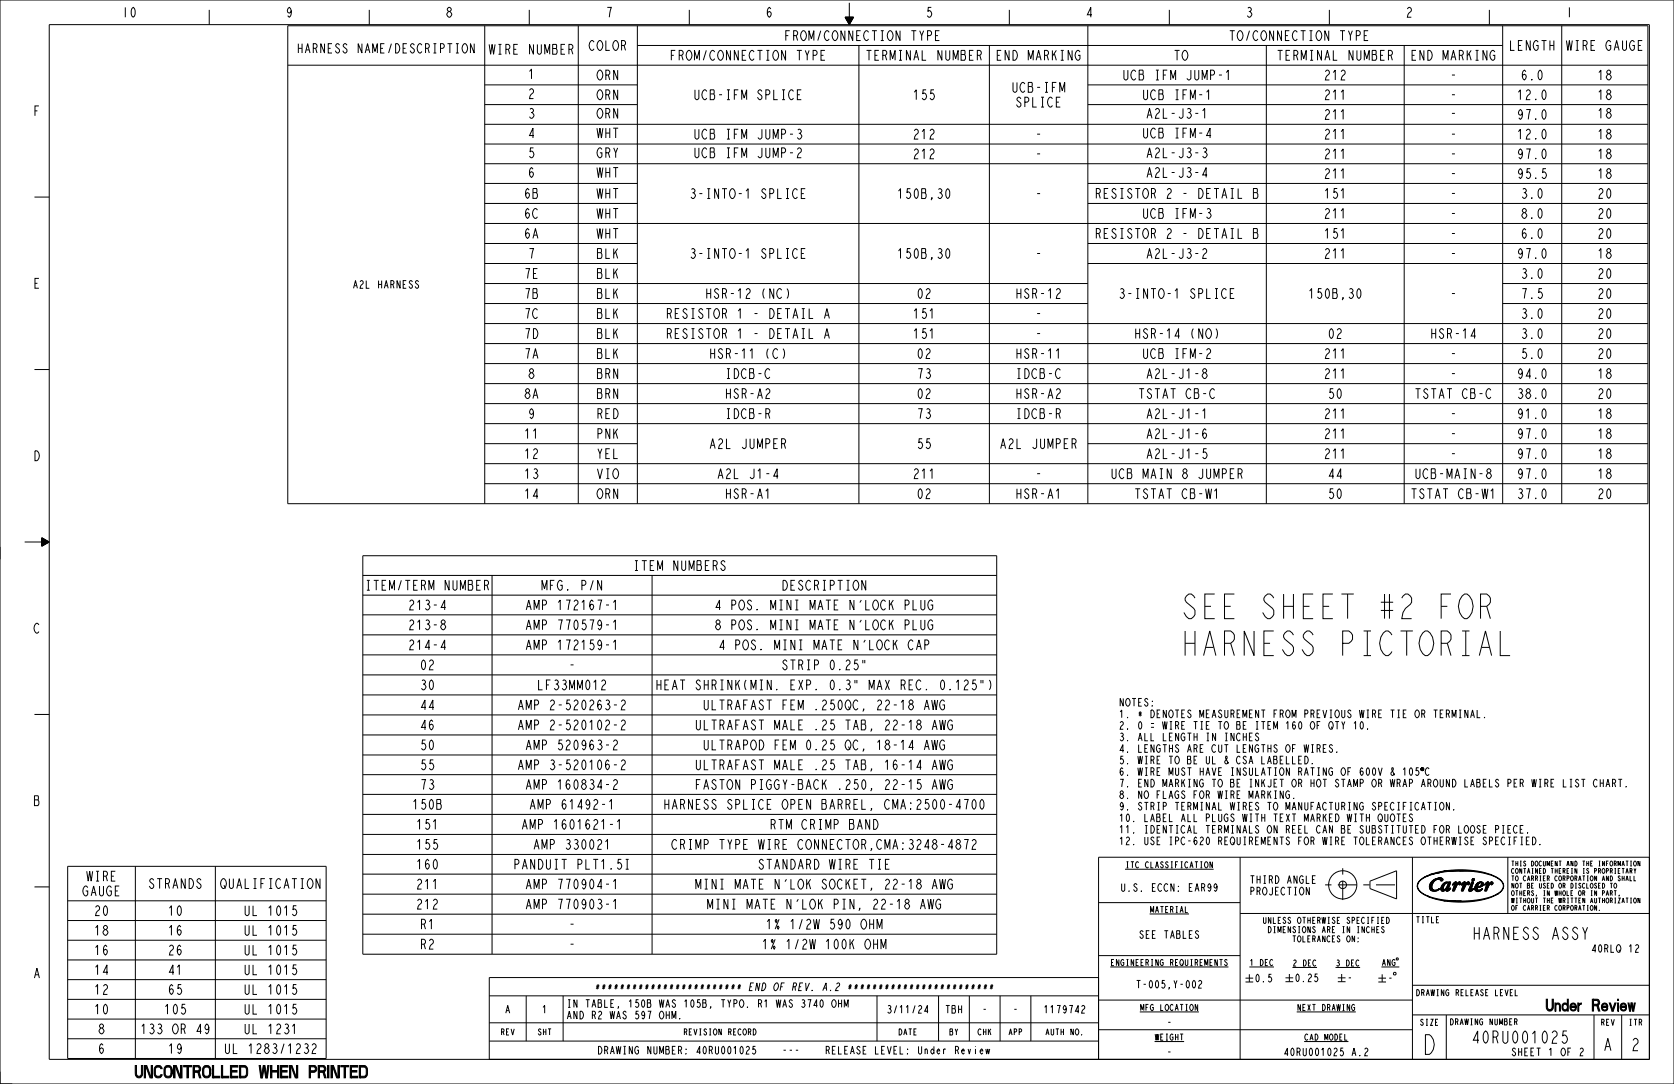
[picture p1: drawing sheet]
<svg xmlns="http://www.w3.org/2000/svg" width="864mm" height="559mm" viewBox="0 0 864 559" stroke-linecap="round" stroke-linejoin="round" font-family="sans-serif">
<path d="M684 456h37M693 448v17" fill="none" stroke="#000" stroke-width=".52" stroke-dasharray="3.3 3.3 9.8 3.3" stroke-linecap="butt"/>
<g fill="none" stroke="#000" stroke-width=".52">
<path d="M0 0h864v559h-864zM25 13h826v533h-826zM108 5v8M148 13h702v247h-702zM190 5v8M250 13v247M273 5v8M298 13v247M329 13v247M356 5v8M436 9h4l-2 4M436 9l2 4"/>
<path d="M436 9h4M436 9l2 3 2-3M436 9h4l-2 3-1-3M437 9h2l-1 3M437 9l1 2M437 10h2M438 10h1l-1 1M438 10v1M438 10h.1M438 1v12M439 10l-1 1-1-1M521 5v8"/>
<path d="M561 13v247M603 5v8M686 5v8M768 5v8M775 13v247M806 13v247M148 34h702M329 23h446M443 23v237M510 23v237M653 23v237M724 23v237"/>
<path d="M250 44h79M250 54h79M561 44h289M561 54h289M250 64h600M250 74h600M250 84h600M250 95h79M561 95h289M18 102h7M250 105h79M250 115h600"/>
<path d="M561 105h289M250 126h79M250 136h79M561 126h289M561 136h289M250 146h311M250 156h311M775 146h75M775 156h75M250 167h600M250 177h600M18 190h7"/>
<path d="M250 187h600M250 198h600M250 208h600M250 218h600M250 229h79M250 239h600M561 229h289M250 249h600M13 279h12M22 277l3 2-3 3zM22 277l3 2-3 2M22 278v3"/>
<path d="M22 278l3 1M22 278v3l3-2M22 278l2 1-2 2M22 278l2 1-2 1M22 279v1l2-1M22 279h1l-1 1M23 279v1v-1M23 279h.1M187 286h327v206h-327zM187 297h327M254 297v195M336 297v195"/>
<path d="M187 307h327M187 317h327M187 327h327M187 338h327M187 348h327M187 358h327M18 368h7M187 369h327M187 379h327M187 389h327M187 399h327M187 410h327"/>
<path d="M187 420h327M187 430h327M18 457h7M35 447h133v99h-133zM70 447v99M111 447v99M187 440h327M187 451h327M640 442v104M707 454l13-5v14l-13-5zM729 442v104M731 457l1 1z"/>
<path d="M732 458l1 2 5 3-4-2zM732 455l-1 2zM733 453l5-2-4 2-3 3zM735 452l3-1 5-1zM738 458h1zM738 451l5-2h6zM738 459h1zM738 455h1v3h-1zM738 459h2zM738 459h4h-2zM739 454h2l-2 1h-1zM739 454l3-1h2v1l-1-1h-2l-2 2v2v2h1l3-1-2 1h-2l-1-1v-2z"/>
<path d="M740 454l2-1zM740 453h2zM740 459l3-1-1 1zM740 453h4zM741 453h3zM742 453h2zM742 458h.1M742 453h1zM743 458h.1M743 449h17zM743 453l1 1zM743 458h2z"/>
<path d="M743 458h1zM743 459h2zM743 459h3h-2zM743 458l2-1zM744 459h1h-1zM745 456l1-1zM745 456l1-1-1 2-2 1zM745 456l1-1h2l-1 4 1-1-1 1h-1v-1l-1 1h-1l-1-1zM745 449l7-1 8 1zM745 455h1zM745 459l1-1zM745 455h1h1z"/>
<path d="M746 456l1-1-1 3-1 1v-1zM746 459h2h-1zM746 459h1zM747 457l1-1-1 3h-1v-1zM747 455h1l-1 1zM747 456l1-1-1 2zM747 459l1-1zM748 458h.1M749 456h1zM750 456h-1zM750 458l1-1-1 2h-1zM750 455h.1"/>
<path d="M750 455h1v2l2-2h1l-1 1h-1l-2 3h-1l1-4-1 1zM750 455h1zM750 455h1l-1 1zM750 456l1 1 1-2-1 2-1 1zM750 456h1v1zM751 455h.1M752 455h2zM752 455h1zM752 455h2l-1 1zM753 455h.1M753 456h.1M753 449a33 33 0 0 1 20 4 4 4 0 0 1 3 4 4 4 0 0 1-4 4 5 5 0 0 0 4-4 5 5 0 0 0-4-5 48 48 0 0 0-19-3z"/>
<path d="M754 456h1zM754 456h.1M754 456h1h-1zM754 458l2-1-1 2h-1zM754 455h1zM755 455h1v2l1-2h1v1h-1l-2 3h-1l1-4-1 1zM755 455h1zM755 455h1l-1 1zM755 456l1 1 1-2-1 2-2 1zM755 456h1v1zM756 455h2zM757 455h1z"/>
<path d="M757 455h1v1zM757 456h.1M758 459h2l-2 1zM758 459h1zM759 459l1-1zM759 455h1zM759 455h1l-2 3zM759 455h1l-1 4 1-1-2 2v-1zM759 455h.1M759 454l2-1-1 1zM760 453h1zM760 453h.1"/>
<path d="M760 458h.1M760 455l-1 4h-1zM761 458h1zM761 458l2-1zM761 458l1 1zM761 457h3zM761 459h1zM761 457l4-1-1 1zM761 457h1zM761 459h2zM761 457l1-1zM761 459h3z"/>
<path d="M761 459h3l-2 1zM761 456h2l-2 1zM761 456h2h-2zM762 456l1-1zM762 456l1-1-2 1zM762 456l2-1h1v2l-3 1 1 1 2-1-2 1-1 1-1-1v-2zM762 455h1zM762 455h2zM762 455h2l1 1h-1v-1zM763 455h1v1l-2 1zM763 455h1zM763 459l2-1z"/>
<path d="M764 456h1zM764 458h1zM765 458h.1M766 456h1zM766 456h1h-1zM766 458l2-1-1 2h-1zM766 455h1zM767 455h1v2l1-2h1v1h-1l-2 3h-1l1-4-1 1zM767 455h1zM767 455h1l-1 1zM767 456l1 1 1-2-1 2-2 1zM767 456h1v1z"/>
<path d="M768 455h2zM769 455h1zM769 455h1v1zM769 456h.1M778 442v29M851 442h-284v104M35 464h133M35 475h133M187 461h327M187 471h327M567 465h73M640 471h211"/>
<path d="M736 462l5 2zM741 463l6 1h-2zM745 464h6zM747 465l11-1a40 40 0 0 0 15-3 47 47 0 0 1-26 4zM747 465l7-1zM35 485h133M35 495h133M187 482h327M567 493h73M35 505h133M35 515h133M252 513h315"/>
<path d="M271 513v24M291 513v24M452 513v24M484 513v24M500 513v24M516 513v24M532 513v24M567 504h-315v42M567 516h162M729 508h122M35 525h133M35 535h133"/>
<path d="M252 537h315M252 527h315M567 531h162M729 523h122M746 523v23M822 523v23M837 523v23"/>
<circle cx="693" cy="456" r="7"/>
<circle cx="693" cy="456" r="1.9"/>
<circle cx="760" cy="454" r=".7"/>
</g>
<g fill="#000">
<path d="M731 457l1 1zM732 455l-1 2zM732 458l1 2 5 3-4-2zM733 453l5-2-4 2-3 3zM738 458h1zM738 459h1zM738 455h1v3h-1zM738 459h2zM738 459h4h-2zM739 454h2l-2 1h-1zM735 452l3-1 5-1zM740 454l2-1z"/>
<path d="M740 453h2zM740 459l3-1-1 1zM742 453h2zM742 453h1zM741 453h3zM740 453h4zM743 453l1 1zM743 458h1zM743 458h2zM743 458l2-1zM743 459h2zM743 459h3h-2z"/>
<path d="M744 459h1h-1zM745 459l1-1zM745 456l1-1-1 2-2 1zM745 456l1-1zM745 455h1zM745 455h1h1zM738 451l5-2h6zM746 459h1zM746 459h2h-1zM747 455h1l-1 1zM747 457l1-1-1 3h-1v-1zM747 459l1-1z"/>
<path d="M747 456l1-1-1 2zM749 456h1zM750 456h-1zM743 449h17zM750 458l1-1-1 2h-1zM750 456h1v1zM750 455h1zM750 455h1l-1 1zM750 456l1 1 1-2-1 2-1 1zM752 455h2zM752 455h2l-1 1zM752 455h1z"/>
<path d="M753 449a33 33 0 0 1 20 4 4 4 0 0 1 3 4 4 4 0 0 1-4 4 5 5 0 0 0 4-4 5 5 0 0 0-4-5 48 48 0 0 0-19-3zM745 449l7-1 8 1zM754 456h1zM754 456h1h-1zM754 455h1zM754 458l2-1-1 2h-1zM755 455h1zM755 456h1v1zM755 455h1l-1 1zM755 456l1 1 1-2-1 2-2 1zM756 455h2zM757 455h1v1z"/>
<path d="M757 455h1zM758 459h1zM758 459h2l-2 1zM760 455l-1 4h-1zM759 455h1zM759 455h1l-2 3zM759 459l1-1zM760 453h1zM759 454l2-1-1 1zM761 458h1zM761 458l2-1zM761 458l1 1z"/>
<path d="M761 459h1zM761 457h1zM761 457l1-1zM761 456h2l-2 1zM761 459h2zM761 456h2h-2zM762 456l1-1-2 1zM761 459h3zM762 456l1-1zM762 455h1zM761 457h3zM762 455h2z"/>
<path d="M763 455h1zM761 459h3l-2 1zM762 455h2l1 1h-1v-1zM763 459l2-1zM764 458h1zM761 457l4-1-1 1zM764 456h1zM766 456h1zM766 456h1h-1zM766 455h1zM766 458l2-1-1 2h-1zM767 455h1z"/>
<path d="M767 456h1v1zM767 455h1l-1 1zM767 456l1 1 1-2-1 2-2 1zM768 455h2zM769 455h1v1zM769 455h1zM736 462l5 2zM741 463l6 1h-2zM745 464h6zM747 465l7-1zM747 465l11-1a40 40 0 0 0 15-3 47 47 0 0 1-26 4z"/>
</g>
<!-- layer: 0 -->
<path d="M0 282v6M0 552v7h6" fill="none" stroke="#000" stroke-width=".52"/>
<!-- layer: NOTES3D -->
<g fill="none" stroke="#000" stroke-width=".52">
<path d="M510 351l1 2-1 3M706 376h.1M762 366v4h2M766 370h.1M677 394h.1M690 388h.1M732 396h-1l-1 1h1a1.3 1.3 0 0 1 1 1 1.3 1.3 0 0 1-1 2l-1-1M668 412h.1M750 418h.1M814 402h-1a1.6 1.6 0 0 0 0 1 1.6 1.6 0 0 0 1 1v2l-1-1M816 402h2M817 402v4"/>
<path d="M729 420h-1a1.6 1.6 0 0 0-1 1 1.6 1.6 0 0 0 2 1l-1 2-1-1M784 428h1M786 426h-2v4h2M788 430h.1M791 431a2 2 0 0 1 1 2 2 2 0 0 1-1 2zM795 435h.1M580 448h46M833 456v-1a1.2 1.2 0 0 1 1 2 1.2 1.2 0 0 1-1 1zM843 452v2h1M844 448l-1 1M846 444v2l-1-2v2M593 471h20"/>
<path d="M835 462h.1M846 463v2l-1-2v2M573 498h61M645 498h12M667 499h12M689 499h13M713 498h9M713 498l1-3 1 3M713 497h1M717 495v3l-1-3v3M720 495h-1a1.5 1.5 0 0 0-1 1 1.5 1.5 0 0 0 2 2v-2h-1M721 494v1h-1z"/>
<path d="M436 519v-4l1 4 1-4v4M643 504h4M643 506h4M645 502v4M663 504h4M663 506h4M665 502v4M690 504h4M690 506h4M692 502v4M711 504h4M711 506h4"/>
<path d="M713 502v4M719 501l1 1v1l-1-1zM588 522h30M596 537h15M669 522h30M673 537h23"/>
</g>
<g font-size="16.5">
<text x="609" y="319">SEE SHEET #2 FOR</text>
<text x="609" y="338">HARNESS PICTORIAL</text>
</g>
<text font-size="13.2" x="733" y="544">D</text>
<g font-size="8.3">
<text x="760" y="484">HARNESS ASSY</text>
<text x="759" y="538">40RU001025</text>
<text x="827" y="542">A</text>
<text x="841" y="542">2</text>
<text x="70" y="556">UNCONTROLLED WHEN PRINTED</text>
</g>
<text font-size="7.9" x="787" y="521">Under Review</text>
<g font-size="6.6">
<text x="63" y="9">10</text>
<text x="147" y="9">9</text>
<text x="230" y="9">8</text>
<text x="312" y="9">7</text>
<text x="395" y="9">6</text>
<text x="477" y="9">5</text>
<text x="560" y="9">4</text>
<text x="643" y="9">3</text>
<text x="725" y="9">2</text>
<text x="808" y="9">1</text>
<text x="405" y="21">FROM/CONNECTION TYPE</text>
<text x="635" y="21">TO/CONNECTION TYPE</text>
<text x="252" y="28">WIRE NUMBER</text>
<text x="304" y="26">COLOR</text>
<text x="779" y="26">LENGTH</text>
<text x="808" y="26">WIRE GAUGE</text>
<text x="346" y="31">FROM/CONNECTION TYPE</text>
<text x="447" y="31">TERMINAL NUMBER</text>
<text x="514" y="31">END MARKING</text>
<text x="605" y="31">TO</text>
<text x="659" y="31">TERMINAL NUMBER</text>
<text x="728" y="31">END MARKING</text>
<text x="272" y="41">1</text>
<text x="308" y="41">ORN</text>
<text x="580" y="41">UCB IFM JUMP-1</text>
<text x="683" y="41">212</text>
<text x="748" y="41">-</text>
<text x="785" y="41">6.0</text>
<text x="824" y="41">18</text>
<text x="522" y="48">UCB-IFM</text>
<text x="272" y="51">2</text>
<text x="308" y="51">ORN</text>
<text x="358" y="51">UCB-IFM SPLICE</text>
<text x="471" y="51">155</text>
<text x="589" y="51">UCB IFM-1</text>
<text x="683" y="51">211</text>
<text x="748" y="51">-</text>
<text x="783" y="51">12.0</text>
<text x="824" y="51">18</text>
<text x="17" y="60">F</text>
<text x="524" y="55">SPLICE</text>
<text x="272" y="61">3</text>
<text x="308" y="61">ORN</text>
<text x="591" y="61">A2L-J3-1</text>
<text x="683" y="62">211</text>
<text x="748" y="61">-</text>
<text x="783" y="62">97.0</text>
<text x="824" y="61">18</text>
<text x="272" y="71">4</text>
<text x="308" y="71">WHT</text>
<text x="358" y="72">UCB IFM JUMP-3</text>
<text x="471" y="72">212</text>
<text x="534" y="72">-</text>
<text x="589" y="71">UCB IFM-4</text>
<text x="683" y="72">211</text>
<text x="748" y="72">-</text>
<text x="783" y="72">12.0</text>
<text x="824" y="72">18</text>
<text x="272" y="81">5</text>
<text x="308" y="81">GRY</text>
<text x="358" y="81">UCB IFM JUMP-2</text>
<text x="471" y="82">212</text>
<text x="534" y="82">-</text>
<text x="591" y="81">A2L-J3-3</text>
<text x="683" y="82">211</text>
<text x="748" y="82">-</text>
<text x="783" y="82">97.0</text>
<text x="824" y="82">18</text>
<text x="272" y="91">6</text>
<text x="308" y="91">WHT</text>
<text x="591" y="91">A2L-J3-4</text>
<text x="683" y="92">211</text>
<text x="748" y="92">-</text>
<text x="783" y="92">95.5</text>
<text x="824" y="92">18</text>
<text x="270" y="102">6B</text>
<text x="308" y="102">WHT</text>
<text x="356" y="102">3-INTO-1 SPLICE</text>
<text x="463" y="102">150B,30</text>
<text x="534" y="102">-</text>
<text x="566" y="102">RESISTOR 2 - DETAIL B</text>
<text x="683" y="102">151</text>
<text x="748" y="102">-</text>
<text x="785" y="102">3.0</text>
<text x="824" y="102">20</text>
<text x="270" y="113">6C</text>
<text x="308" y="113">WHT</text>
<text x="589" y="113">UCB IFM-3</text>
<text x="683" y="113">211</text>
<text x="748" y="113">-</text>
<text x="785" y="113">8.0</text>
<text x="824" y="113">20</text>
<text x="270" y="123">6A</text>
<text x="308" y="123">WHT</text>
<text x="566" y="123">RESISTOR 2 - DETAIL B</text>
<text x="683" y="123">151</text>
<text x="748" y="123">-</text>
<text x="785" y="123">6.0</text>
<text x="824" y="123">20</text>
<text x="272" y="133">7</text>
<text x="308" y="133">BLK</text>
<text x="356" y="133">3-INTO-1 SPLICE</text>
<text x="463" y="133">150B,30</text>
<text x="534" y="133">-</text>
<text x="591" y="133">A2L-J3-2</text>
<text x="683" y="133">211</text>
<text x="748" y="133">-</text>
<text x="783" y="133">97.0</text>
<text x="824" y="133">18</text>
<text x="270" y="144">7E</text>
<text x="308" y="144">BLK</text>
<text x="785" y="144">3.0</text>
<text x="824" y="144">20</text>
<text x="17" y="149">E</text>
<text x="270" y="154">7B</text>
<text x="308" y="154">BLK</text>
<text x="364" y="154">HSR-12 (NC)</text>
<text x="473" y="154">02</text>
<text x="524" y="154">HSR-12</text>
<text x="578" y="154">3-INTO-1 SPLICE</text>
<text x="675" y="154">150B,30</text>
<text x="748" y="154">-</text>
<text x="785" y="154">7.5</text>
<text x="824" y="154">20</text>
<text x="270" y="164">7C</text>
<text x="308" y="164">BLK</text>
<text x="344" y="164">RESISTOR 1 - DETAIL A</text>
<text x="471" y="164">151</text>
<text x="534" y="164">-</text>
<text x="785" y="164">3.0</text>
<text x="824" y="164">20</text>
<text x="270" y="174">7D</text>
<text x="308" y="174">BLK</text>
<text x="344" y="174">RESISTOR 1 - DETAIL A</text>
<text x="471" y="174">151</text>
<text x="534" y="174">-</text>
<text x="585" y="174">HSR-14 (NO)</text>
<text x="685" y="174">02</text>
<text x="738" y="174">HSR-14</text>
<text x="785" y="174">3.0</text>
<text x="824" y="174">20</text>
<text x="270" y="185">7A</text>
<text x="308" y="185">BLK</text>
<text x="366" y="185">HSR-11 (C)</text>
<text x="473" y="185">02</text>
<text x="524" y="185">HSR-11</text>
<text x="589" y="185">UCB IFM-2</text>
<text x="683" y="185">211</text>
<text x="748" y="185">-</text>
<text x="785" y="185">5.0</text>
<text x="824" y="185">20</text>
<text x="272" y="195">8</text>
<text x="308" y="195">BRN</text>
<text x="374" y="195">IDCB-C</text>
<text x="473" y="195">73</text>
<text x="524" y="195">IDCB-C</text>
<text x="591" y="195">A2L-J1-8</text>
<text x="683" y="195">211</text>
<text x="748" y="195">-</text>
<text x="783" y="195">94.0</text>
<text x="824" y="195">18</text>
<text x="270" y="205">8A</text>
<text x="308" y="205">BRN</text>
<text x="374" y="205">HSR-A2</text>
<text x="473" y="205">02</text>
<text x="524" y="205">HSR-A2</text>
<text x="587" y="205">TSTAT CB-C</text>
<text x="685" y="205">50</text>
<text x="730" y="205">TSTAT CB-C</text>
<text x="783" y="205">38.0</text>
<text x="824" y="205">20</text>
<text x="272" y="216">9</text>
<text x="308" y="216">RED</text>
<text x="374" y="216">IDCB-R</text>
<text x="473" y="216">73</text>
<text x="524" y="216">IDCB-R</text>
<text x="591" y="216">A2L-J1-1</text>
<text x="683" y="216">211</text>
<text x="748" y="216">-</text>
<text x="783" y="216">91.0</text>
<text x="824" y="216">18</text>
<text x="270" y="226">11</text>
<text x="308" y="226">PNK</text>
<text x="591" y="226">A2L-J1-6</text>
<text x="683" y="226">211</text>
<text x="748" y="226">-</text>
<text x="783" y="226">97.0</text>
<text x="824" y="226">18</text>
<text x="366" y="231">A2L JUMPER</text>
<text x="473" y="231">55</text>
<text x="516" y="231">A2L JUMPER</text>
<text x="17" y="237">D</text>
<text x="270" y="236">12</text>
<text x="308" y="236">YEL</text>
<text x="591" y="236">A2L-J1-5</text>
<text x="683" y="236">211</text>
<text x="748" y="236">-</text>
<text x="783" y="236">97.0</text>
<text x="824" y="236">18</text>
<text x="270" y="247">13</text>
<text x="308" y="247">VIO</text>
<text x="370" y="247">A2L J1-4</text>
<text x="471" y="247">211</text>
<text x="534" y="247">-</text>
<text x="574" y="247">UCB MAIN 8 JUMPER</text>
<text x="685" y="247">44</text>
<text x="730" y="247">UCB-MAIN-8</text>
<text x="783" y="247">97.0</text>
<text x="824" y="247">18</text>
<text x="270" y="257">14</text>
<text x="308" y="257">ORN</text>
<text x="374" y="257">HSR-A1</text>
<text x="473" y="257">02</text>
<text x="524" y="257">HSR-A1</text>
<text x="585" y="257">TSTAT CB-W1</text>
<text x="685" y="257">50</text>
<text x="728" y="257">TSTAT CB-W1</text>
<text x="783" y="257">37.0</text>
<text x="824" y="257">20</text>
<text x="327" y="294">ITEM NUMBERS</text>
<text x="189" y="304">ITEM/TERM NUMBER</text>
<text x="279" y="304">MFG. P/N</text>
<text x="404" y="304">DESCRIPTION</text>
<text x="211" y="314">213-4</text>
<text x="271" y="314">AMP 172167-1</text>
<text x="370" y="314">4 POS. MINI MATE N'LOCK PLUG</text>
<text x="17" y="326">C</text>
<text x="211" y="325">213-8</text>
<text x="271" y="325">AMP 770579-1</text>
<text x="370" y="325">8 POS. MINI MATE N'LOCK PLUG</text>
<text x="211" y="335">214-4</text>
<text x="271" y="335">AMP 172159-1</text>
<text x="372" y="335">4 POS. MINI MATE N'LOCK CAP</text>
<text x="217" y="345">02</text>
<text x="293" y="345">-</text>
<text x="404" y="345">STRIP 0.25&quot;</text>
<text x="217" y="356">30</text>
<text x="277" y="356">LF33MM012</text>
<text x="340" y="356">HEAT SHRINK(MIN. EXP. 0.3&quot; MAX REC. 0.125&quot;)</text>
<text x="217" y="366">44</text>
<text x="267" y="366">AMP 2-520263-2</text>
<text x="364" y="366">ULTRAFAST FEM .250QC, 22-18 AWG</text>
<text x="217" y="376">46</text>
<text x="267" y="376">AMP 2-520102-2</text>
<text x="360" y="376">ULTRAFAST MALE .25 TAB, 22-18 AWG</text>
<text x="217" y="387">50</text>
<text x="271" y="387">AMP 520963-2</text>
<text x="364" y="387">ULTRAPOD FEM 0.25 QC, 18-14 AWG</text>
<text x="217" y="397">55</text>
<text x="267" y="397">AMP 3-520106-2</text>
<text x="360" y="397">ULTRAFAST MALE .25 TAB, 16-14 AWG</text>
<text x="217" y="407">73</text>
<text x="271" y="407">AMP 160834-2</text>
<text x="360" y="407">FASTON PIGGY-BACK .250, 22-15 AWG</text>
<text x="17" y="415">B</text>
<text x="213" y="417">150B</text>
<text x="273" y="417">AMP 61492-1</text>
<text x="344" y="417">HARNESS SPLICE OPEN BARREL, CMA:2500-4700</text>
<text x="215" y="428">151</text>
<text x="269" y="428">AMP 1601621-1</text>
<text x="398" y="428">RTM CRIMP BAND</text>
<text x="215" y="438">155</text>
<text x="275" y="438">AMP 330021</text>
<text x="348" y="438">CRIMP TYPE WIRE CONNECTOR,CMA:3248-4872</text>
<text x="215" y="448">160</text>
<text x="265" y="448">PANDUIT PLT1.5I</text>
<text x="392" y="448">STANDARD WIRE TIE</text>
<text x="44" y="454">WIRE</text>
<text x="42" y="462">GAUGE</text>
<text x="77" y="458">STRANDS</text>
<text x="114" y="458">QUALIFICATION</text>
<text x="215" y="458">211</text>
<text x="271" y="458">AMP 770904-1</text>
<text x="360" y="458">MINI MATE N'LOK SOCKET, 22-18 AWG</text>
<text x="48" y="472">20</text>
<text x="87" y="472">10</text>
<text x="126" y="472">UL 1015</text>
<text x="215" y="469">212</text>
<text x="271" y="469">AMP 770903-1</text>
<text x="366" y="469">MINI MATE N'LOK PIN, 22-18 AWG</text>
<text x="217" y="479">R1</text>
<text x="293" y="479">-</text>
<text x="396" y="479">1% 1/2W 590 OHM</text>
<text x="48" y="482">18</text>
<text x="87" y="482">16</text>
<text x="126" y="482">UL 1015</text>
<text x="217" y="489">R2</text>
<text x="293" y="489">-</text>
<text x="394" y="489">1% 1/2W 100K OHM</text>
<text x="48" y="492">16</text>
<text x="87" y="492">26</text>
<text x="126" y="492">UL 1015</text>
<text x="48" y="502">14</text>
<text x="87" y="502">41</text>
<text x="126" y="502">UL 1015</text>
<text x="17" y="504">A</text>
<text x="48" y="513">12</text>
<text x="87" y="513">65</text>
<text x="126" y="513">UL 1015</text>
<text x="48" y="523">10</text>
<text x="85" y="523">105</text>
<text x="126" y="523">UL 1015</text>
<text x="50" y="533">8</text>
<text x="73" y="533">133 OR 49</text>
<text x="126" y="533">UL 1231</text>
<text x="50" y="543">6</text>
<text x="87" y="543">19</text>
<text x="116" y="543">UL 1283/1232</text>
</g>
<text font-size="6.3" x="154" y="27">HARNESS NAME/DESCRIPTION</text>
<text font-size="5.5" x="733" y="400">°C</text>
<g font-size="5.2">
<text x="182" y="149">A2L HARNESS</text>
<text x="577" y="364">NOTES:</text>
<text x="577" y="370">1. * DENOTES MEASUREMENT FROM PREVIOUS WIRE TIE OR TERMINAL.</text>
<text x="577" y="376">2. 0 = WIRE TIE TO BE ITEM 160 OF QTY 10.</text>
<text x="577" y="382">3. ALL LENGTH IN INCHES</text>
<text x="577" y="388">4. LENGTHS ARE CUT LENGTHS OF WIRES.</text>
<text x="577" y="394">5. WIRE TO BE UL &amp; CSA LABELLED.</text>
<text x="577" y="400">6. WIRE MUST HAVE INSULATION RATING OF 600V &amp; 105</text>
<text x="577" y="406">7. END MARKING TO BE INKJET OR HOT STAMP OR WRAP AROUND LABELS PER WIRE LIST</text>
<text x="822" y="406">CHART.</text>
<text x="577" y="412">8. NO FLAGS FOR WIRE MARKING.</text>
<text x="577" y="418">9. STRIP TERMINAL WIRES TO MANUFACTURING SPECIFICATION.</text>
<text x="577" y="424">10. LABEL ALL PLUGS WITH TEXT MARKED WITH QUOTES</text>
<text x="577" y="430">11. IDENTICAL TERMINALS ON REEL CAN BE SUBSTITUTED FOR LOOSE PIECE.</text>
<text x="577" y="435">12. USE IPC-620 REQUIREMENTS FOR WIRE TOLERANCES OTHERWISE SPECIFIED.</text>
<text x="644" y="455">THIRD ANGLE</text>
<text x="578" y="459">U.S. ECCN:</text>
<text x="613" y="459">EAR99</text>
<text x="644" y="461">PROJECTION</text>
<text x="588" y="484">SEE TABLES</text>
<text x="821" y="491">40RLQ 12</text>
<text x="586" y="509">T-005,Y-002</text>
<text x="647" y="506">0.5</text>
<text x="668" y="506">0.25</text>
<text x="695" y="506">-</text>
<text x="716" y="506">-</text>
<text x="308" y="511">************************ END OF REV.</text>
<text x="424" y="511">A.2</text>
<text x="437" y="511">************************</text>
<text x="292" y="519">IN TABLE, 150B WAS 105B, TYPO. R1 WAS 3740 OHM</text>
<text x="260" y="522">A</text>
<text x="279" y="522">1</text>
<text x="292" y="525">AND R2 WAS 597 OHM.</text>
<text x="457" y="522">3/11/24</text>
<text x="487" y="522">TBH</text>
<text x="506" y="522">-</text>
<text x="522" y="522">-</text>
<text x="538" y="522">1179742</text>
<text x="602" y="529">-</text>
<text x="309" y="543">DRAWING NUMBER:</text>
<text x="359" y="543">40RU001025</text>
<text x="403" y="543">---</text>
<text x="426" y="543">RELEASE LEVEL:</text>
<text x="474" y="543">Under Review</text>
<text x="602" y="544">-</text>
<text x="662" y="544">40RU001025</text>
<text x="697" y="544">A.2</text>
<text x="780" y="544">SHEET 1 OF 2</text>
</g>
<g font-size="4.1">
<text x="581" y="447">ITC CLASSIFICATION</text>
<text x="593" y="470">MATERIAL</text>
<text x="652" y="476">UNLESS OTHERWISE SPECIFIED</text>
<text x="730" y="476">TITLE</text>
<text x="654" y="481">DIMENSIONS ARE IN INCHES</text>
<text x="667" y="486">TOLERANCES ON:</text>
<text x="574" y="498">ENGINEERING REQUIREMENTS</text>
<text x="645" y="498">1 DEC</text>
<text x="667" y="498">2 DEC</text>
<text x="689" y="498">3 DEC</text>
<text x="730" y="513">DRAWING RELEASE LEVEL</text>
<text x="588" y="521">MFG LOCATION</text>
<text x="669" y="521">NEXT DRAWING</text>
<text x="258" y="534">REV</text>
<text x="277" y="534">SHT</text>
<text x="353" y="534">REVISION RECORD</text>
<text x="463" y="534">DATE</text>
<text x="490" y="534">BY</text>
<text x="504" y="534">CHK</text>
<text x="520" y="534">APP</text>
<text x="539" y="534">AUTH NO.</text>
<text x="732" y="529">SIZE</text>
<text x="748" y="528">DRAWING NUMBER</text>
<text x="826" y="529">REV</text>
<text x="840" y="529">ITR</text>
<text x="596" y="536">WEIGHT</text>
<text x="673" y="536">CAD MODEL</text>
</g>
<g font-size="3.3">
<text x="779" y="446">THIS DOCUMENT AND THE INFORMATION</text>
<text x="779" y="450">CONTAINED THEREIN IS PROPRIETARY</text>
<text x="779" y="454">TO CARRIER CORPORATION AND SHALL</text>
<text x="779" y="458">NOT BE USED OR DISCLOSED TO</text>
<text x="779" y="462">OTHERS, IN WHOLE OR IN PART,</text>
<text x="779" y="465">WITHOUT THE WRITTEN AUTHORIZATION</text>
<text x="779" y="469">OF CARRIER CORPORATION.</text>
</g>
</svg>
